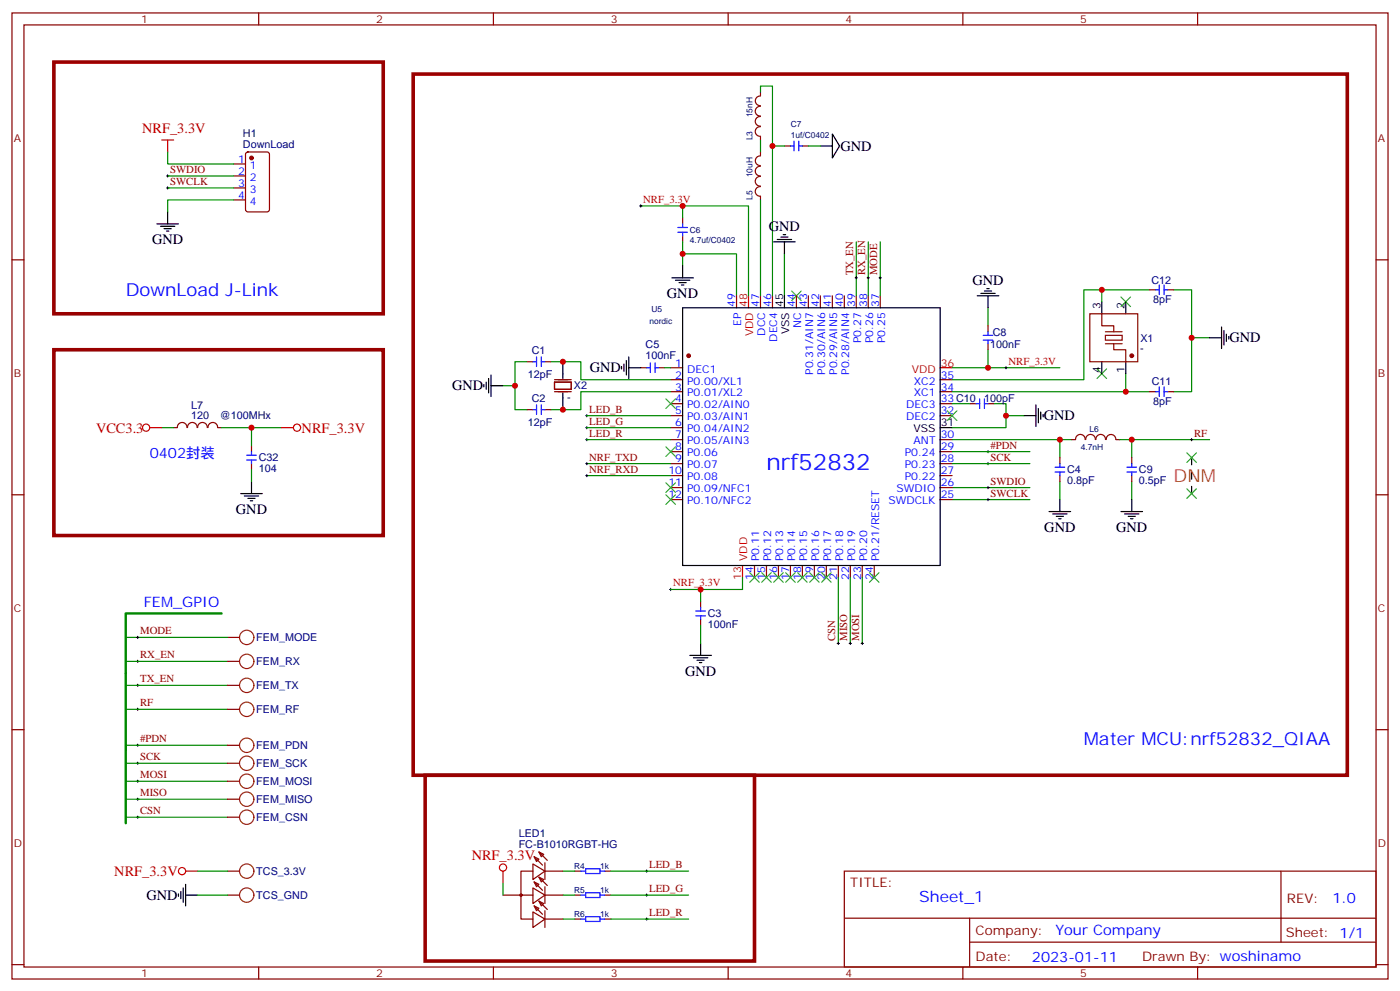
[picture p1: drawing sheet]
<svg xmlns="http://www.w3.org/2000/svg" width="412mm" height="292mm" viewBox="0 0 412 292" stroke-linecap="round" stroke-linejoin="round" font-family="sans-serif">
<g fill="none" stroke="#870000" stroke-width=".35">
<path d="M3.5 3.8h405.4v284.3h-405.4zM7.1 7.3h398.2v277.3h-398.2zM76.2 3.8v3.5M145.3 3.8v3.5M214.5 3.8v3.5M283.6 3.8v3.5M352.8 3.8v3.5M224 34.3a1.41 1.41 0 0 0-1.5 1.4 1.41 1.41 0 0 0 1.5 1.4M224 31.3a1.41 1.41 0 0 0-1.5 1.4 1.41 1.41 0 0 0 1.5 1.4M224 37.3a1.41 1.41 0 0 0-1.5 1.4 1.41 1.41 0 0 0 1.5 1.4v1.1M224 28.3a1.41 1.41 0 0 0-1.5 1.4 1.41 1.41 0 0 0 1.5 1.4M224 27.1v1.1"/>
<path d="M68.8 48.3h3.5M68.8 51.8h3.5M68.8 55.3h3.5M68.8 58.8h3.5M72.6 44.9l.4-.2h5.7l.6 .5 .1 16.5-.5 .6-5.9 .1-.6-.5-.1-16.5zM224 51.9a1.41 1.41 0 0 0-1.5 1.4 1.41 1.41 0 0 0 1.5 1.5M224 49a1.41 1.41 0 0 0-1.5 1.4 1.41 1.41 0 0 0 1.5 1.4M224 54.9a1.41 1.41 0 0 0-1.5 1.4 1.41 1.41 0 0 0 1.5 1.4M224 45.9a1.41 1.41 0 0 0-1.5 1.4 1.41 1.41 0 0 0 1.5 1.4M224 44.7v1.1M224 57.8v1M231.1 43h1.7"/>
<path d="M236.4 43h1.7M3.5 76.5h3.6M201.1 64.1v1.8M201.1 69.4v1.8M405.3 76.5h3.6M217 87.1v3.5M224 87.1v3.5M227.5 87.1v3.5M234.6 87.1v3.5M238.1 87.1v3.5M241.7 87.1v3.5M245.2 87.1v3.5"/>
<path d="M248.7 87.1v3.5M252.2 87.1v3.5M255.8 87.1v3.5M259.3 87.1v3.5M291 95.9v1.7M321 92.4h14.1v14.1h-14.1zM324.6 92.4v3.5h3.5v1.7M325.6 98.7h5v1.4h-5zM338.7 85.3h1.7M344 85.3h1.7M155.2 106.5h1.8M160.5 106.5h1.8"/>
<path d="M163.3 112.5h5v2.1h-5zM163.3 111.8h5M163.3 115.3h5M188.7 108.2h1.8M194 108.2h1.8M197.6 108.2h3.5M197.6 111.8h3.5M197.6 115.3h3.5M197.6 118.8h3.5M276.9 111.8h3.6M276.9 115.3h3.6M276.9 118.8h3.6"/>
<path d="M285.8 118.8h1.7M291 118.8h1.8M291 101.2v1.7M328.1 101.2v1.7h3.5v3.6M338.7 115.3h1.7M344 115.3h1.7M51.2 125.9h1M52.3 125.8a1.41 1.41 0 0 1 1.4-1.5 1.41 1.41 0 0 1 1.4 1.5M55.2 125.8a1.41 1.41 0 0 1 1.4-1.5 1.41 1.41 0 0 1 1.5 1.5M58.2 125.8a1.41 1.41 0 0 1 1.4-1.5 1.41 1.41 0 0 1 1.4 1.5M61.3 125.8a1.41 1.41 0 0 1 1.4-1.5 1.41 1.41 0 0 1 1.4 1.5M64.2 125.9h1.1"/>
<path d="M74.1 131.2v1.7M74.1 136.5v1.7M155.2 120.6h1.8M160.5 120.6h1.8M197.6 125.9h3.5M197.6 122.3h3.5M197.6 129.4h3.5M197.6 132.9h3.5M197.6 136.5h3.5M197.6 140h3.5M276.9 122.3h3.6M276.9 129.4h3.6"/>
<path d="M276.9 132.9h3.6M276.9 136.5h3.6M276.9 140h3.6M312.2 134.7v1.8M312.2 140v1.7M319.6 129.4a1.41 1.41 0 0 0-1.4-1.5 1.41 1.41 0 0 0-1.4 1.5h-1.1M319.8 129.4a1.41 1.41 0 0 1 1.4-1.5 1.41 1.41 0 0 1 1.4 1.5M322.8 129.4a1.41 1.41 0 0 1 1.4-1.5 1.41 1.41 0 0 1 1.4 1.5M325.9 129.4a1.41 1.41 0 0 1 1.4-1.5 1.41 1.41 0 0 1 1.4 1.5M328.8 129.4h1M333.4 134.7v1.8M333.4 140v1.7"/>
<path d="M3.5 145.6h3.6M197.6 143.5h3.5M197.6 147h3.5M276.9 143.5h3.6M276.9 147h3.6M405.3 145.6h3.6M206.4 177v1.8M222.2 166.4v3.6M225.8 166.4v3.6M229.3 166.4v3.6M232.8 166.4v3.6M236.4 166.4v3.6"/>
<path d="M239.9 166.4v3.6M243.4 166.4v3.6M246.9 166.4v3.6M250.5 166.4v3.6M254 166.4v3.6M257.5 166.4v3.6M67 187.6h3.6M67 194.7h3.6M206.4 182.3v1.8M3.5 214.8h3.6M67 201.7h3.6M67 208.8h3.6"/>
<path d="M67 219.4h3.6M405.3 214.8h3.6M67 229.9h3.6M67 224.6h3.6M67 235.2h3.6M67 256.4h3.6M67 240.5h3.6M157 254.3l3.5 2.1-3.5 2.5zM157 256.4h-3.5v14.1h3.5M157.3 252.2l1.4 .7-.7 .7zM157.3 259.6l1.4 .7-.7 .7zM157.3 252.2l2.5 2.4"/>
<path d="M157.3 259.6l2.5 2.4M158.7 250.8l1.5 .7-.7 .7zM158.7 258.2l1.5 .7-.7 .7zM158.7 250.8l2.5 2.4M158.7 258.2l2.5 2.4M160.5 253.9v5M160.5 256.4h5.3M169.3 256.4h1.8M178.2 256.4h1.7M248.7 256.4h156.6v28.2h-156.6zM377.3 256.4v20.9M67 263.5h3.6"/>
<path d="M148.2 263.5h8.8M157 261.3l3.5 2.2-3.5 2.4zM157 268.4l3.5 2.1-3.5 2.5zM157.3 266.6l1.4 .7-.7 .7zM157.3 266.6l2.5 2.5M158.7 265.2l1.5 .7-.7 .7zM158.7 265.2l2.5 2.5M160.5 261v4.9M160.5 268v5M160.5 263.5h5.3M160.5 270.5h5.3M169.3 263.5h1.8"/>
<path d="M169.3 270.5h1.8M178.2 263.5h1.7M178.2 270.5h1.7M248.7 270.2h156.5M285.6 277.3h119.6M285.6 270.2v14.2M3.5 283.9h3.6M76.2 284.6v3.5M145.3 284.6v3.5M214.5 284.6v3.5M283.6 284.6v3.5M352.8 284.6v3.5"/>
<path d="M405.3 283.9h3.6"/>
<circle cx="153.5" cy="263.5" r=".35"/>
</g>
<g fill="none" stroke="#3c3" stroke-width=".35">
<path d="M233.2 85.7l2.8 2.8M236 85.7l-2.8 2.8M330.2 87.4l2.8 2.8M333 87.4l-2.8 2.8M196.1 117.4l2.9 2.8M199 117.4l-2.9 2.8M323.1 108.6l2.9 2.8M326 108.6l-2.9 2.8M196.1 131.5l2.9 2.8M199 131.5l-2.9 2.8M279 120.9l2.9 2.9M281.9 120.9l-2.9 2.9"/>
<path d="M349.6 133.3l2.8 2.8M352.4 133.3l-2.8 2.8M196.1 142.1l2.9 2.8M196.1 145.6l2.9 2.8M199 142.1l-2.9 2.8M199 145.6l-2.9 2.8M349.6 143.9l2.8 2.8M352.4 143.9l-2.8 2.8M220.8 168.6l2.9 2.8M223.7 168.6l-2.9 2.8M224.4 168.6l2.8 2.8M227.2 168.6l-2.8 2.8"/>
<path d="M227.9 168.6l2.8 2.8M230.7 168.6l-2.8 2.8M231.4 168.6l2.8 2.8M234.2 168.6l-2.8 2.8M234.9 168.6l2.9 2.8M237.8 168.6l-2.9 2.8M238.5 168.6l2.8 2.8M241.3 168.6l-2.8 2.8M242 168.6l2.8 2.8M244.8 168.6l-2.8 2.8M256.1 168.6l2.8 2.8M258.9 168.6l-2.8 2.8"/>
</g>
<g fill="none" stroke="#00f" stroke-width=".35">
<path d="M232.8 43h1.1M233.9 41.6v2.8M235.3 41.6v2.8M235.3 43h1.1M199.7 68.4h2.8M199.7 67h2.8M201.1 65.9v1.1M201.1 68.4v1M289.6 98.7h2.9M291 97.6v1.1M340.4 85.3h1.1M341.5 83.9v2.8"/>
<path d="M342.9 83.9v2.8M342.9 85.3h1.1M157 106.5h1M158 105.1v2.8M158 119.2v2.8M159.5 105.1v2.8M159.5 119.2v2.8M159.5 106.5h1M190.5 108.2h1.1M191.6 106.8v2.8M193 106.8v2.8M193 108.2h1"/>
<path d="M287.5 118.8h1.1M288.6 117.4v2.8M289.6 100.1h2.9M290 117.4v2.8M290 118.8h1M291 100.1v1.1M340.4 115.3h1.1M341.5 113.9v2.8M342.9 113.9v2.8M342.9 115.3h1.1M72.7 135.4h2.8M72.7 134h2.8"/>
<path d="M74.1 132.9v1.1M74.1 135.4v1.1M157 120.6h1M159.5 120.6h1M310.8 138.9h2.8M310.8 137.5h2.8M312.2 136.5v1M312.2 138.9v1.1M332 138.9h2.8M332 137.5h2.8M333.4 136.5v1M333.4 138.9v1.1"/>
<path d="M205 179.8h2.8M206.4 178.8v1M205 181.3h2.8M206.4 181.3v1M171.1 256.4h1.4M172.5 255.7h4.2v1.4h-4.2zM176.7 256.4h1.5M171.1 263.5h1.4M171.1 270.5h1.4M172.5 262.7h4.2v1.5h-4.2zM172.5 269.8h4.2v1.4h-4.2zM176.7 263.5h1.5"/>
<path d="M176.7 270.5h1.5"/>
</g>
<g fill="none" stroke="#000" stroke-width=".35">
<path d="M245.2 39.4l2.1 3.6-2.1 3.5zM241.7 43h3.5M46.2 65.9h6.4M47.3 66.6h4.2M48.3 67.3h2.1M49 68h.7M49.4 62.4v3.5M201.1 78.2v3.6M227.9 71.2h6.3M229 70.5h4.2M230 69.8h2.1M230.7 69.1h.7"/>
<path d="M231.1 71.2v3.5M197.9 81.8h6.4M199 82.5h4.2M200 83.2h2.1M200.7 83.9h.7M201.1 90.6h75.8v75.8h-75.8zM231.1 87.1v3.5M287.9 87.1h6.3M288.9 86.4h4.3M290 85.7h2.1M290.7 84.9h.7M291 87.1v3.5"/>
<path d="M324.6 88.8v3.6M331.6 88.8v3.6M356.3 99.4h3.5M359.8 96.2v6.4M360.5 97.3v4.2M361.2 98.4v2.1M361.9 99.1v.7M142.5 113.2v.7M143.2 112.5v2.1M143.9 111.4v4.2M144.6 113.5h3.6M144.6 110.3v6.4"/>
<path d="M165.8 106.5v4.9M165.8 115.6v5M183.1 107.9v.7M183.8 107.2v2.1M184.5 106.1v4.2M185.2 108.2h3.5M185.2 105.1v6.3M305.2 119.2v6.3M324.6 106.5v3.5M331.6 106.5v3.5M276.9 125.9h3.6M301.6 122.3h3.6"/>
<path d="M305.9 120.2v4.3M306.6 121.3v2.1M307.3 122v.7M70.9 145.3h6.4M72 146h4.2M73 146.7h2.1M73.7 147.4h.7M74.1 141.7v3.6M309 150.6h6.4M310.1 151.3h4.2M311.1 152h2.2M311.9 152.7h.7"/>
<path d="M312.2 147v3.6M330.2 150.6h6.3M331.3 151.3h4.2M332.3 152h2.1M333 152.7h.7M333.4 147v3.6M203.2 192.9h6.3M204.3 193.6h4.2M205.3 194.3h2.1M206 195h.7M206.4 189.4v3.5M52.6 263.1v.7"/>
<path d="M53.3 262.4v2.1M54 261.3v4.3M54.7 263.5h3.5M54.7 260.3v6.3"/>
</g>
<g fill="none" stroke="#008700" stroke-width=".35">
<path d="M224 27.1v-1.8h3.5v61.8M49.4 44.7v3.6h19.4M49.4 51.8h19.4M49.4 55.3h19.4M68.8 58.8h-19.4v3.6M224 41.2v3.5M224 58.8v28.3M227.5 43h3.6M238.1 43h3.6M188.7 60.6h31.8v26.5M201.1 74.7h15.9v12.4M201.1 60.6v3.5"/>
<path d="M201.1 71.2v7M231.1 74.7v12.4M252.2 71.2v15.9M255.8 71.2v15.9M259.3 71.2v15.9M291 90.6v5.3M324.6 88.8v-3.5h-5.3v26.5h-38.8M324.6 85.3h14.1M345.7 85.3h5.3v30h-5.3M351 99.4h5.3M148.2 113.5h3.5M155.2 106.5h-3.5v14.1h3.5"/>
<path d="M162.3 106.5h8.8v5.3h26.5M195.8 108.2h1.8M197.6 115.3h-26.5v5.3h-8.8M280.5 108.2h31.7M280.5 118.8h5.3M291 102.9v5.3M292.8 118.8h3.5v7.1h-15.8M331.6 110v5.3h-51.1M331.6 115.3h7.1M47.6 125.9h3.6M65.3 125.9h17.6M74.1 125.9v5.3"/>
<path d="M74.1 138.2v3.5M172.9 125.9h24.7M172.9 122.3h24.7M172.9 129.4h24.7M172.9 136.5h24.7M172.9 140h24.7M280.5 129.4h35.2M280.5 136.5h22.9M280.5 132.9h22.9M296.3 122.3h5.3M312.2 129.4v5.3M329.8 129.4h3.6v5.3"/>
<path d="M333.4 129.4h22.9M280.5 147h22.9M280.5 143.5h22.9M312.2 141.7v5.3M333.4 141.7v5.3M206.4 173.5v3.5M218.7 170v3.5h-21.1M246.9 170v19.4M250.5 170v19.4M254 170v19.4M37 187.6h30M37 194.7h30"/>
<path d="M206.4 184.1v5.3M37 201.7h30M37 208.8h30M67 219.4h-30v1.7M37 224.6h30M37 229.9h30M37 235.2h30M37 240.5h30M58.2 256.4h8.8M148.2 259.9v3.6M165.8 256.4h3.5M179.9 256.4h22.9"/>
<path d="M58.2 263.5h8.8M165.8 270.5h3.5M165.8 263.5h3.5M179.9 270.5h22.9M179.9 263.5h22.9"/>
</g>
<g fill="none" stroke="#f00" stroke-width=".35">
<path d="M47.6 41.2h3.6M49.4 41.2v3.5M220.5 87.1v3.5M276.9 108.2h3.6M44.1 125.9h3.5M82.9 125.9h3.5M218.7 166.4v3.6M54.7 256.4h3.5M148.2 256.4v3.5"/>
<circle cx="43" cy="125.9" r="1.06"/>
<circle cx="87.5" cy="125.9" r="1.06"/>
<circle cx="53.6" cy="256.4" r="1.06"/>
<circle cx="148.2" cy="255.3" r="1.06"/>
</g>
<g fill="#870000" stroke="#870000" stroke-width=".35">
<circle cx="202.8" cy="104.7" r=".53"/>
<circle cx="333.4" cy="104.7" r=".53"/>
<circle cx="74.1" cy="46.5" r=".53"/>
</g>
<g fill="none" stroke="#000" stroke-width=".29">
<path d="M49 55.3h.7M49 51.8h.7M49.4 51.4v.7M49.4 55v.7M188.4 60.6h.7M188.7 60.3v.7M251.9 81.8h.7M252.2 81.4v.7M255.4 81.8h.7M255.8 81.4v.7M258.9 81.8h.7M259.3 81.4v.7"/>
<path d="M296 108.2h.7M296.3 107.9v.7M172.5 129.4h.7M172.5 125.9h.7M172.5 122.3h.7M172.5 136.5h.7M172.5 140h.7M172.9 122v.7M172.9 125.5v.7M172.9 129v.8M172.9 136.1v.7M172.9 139.6v.7"/>
<path d="M290.7 132.9h.7M290.7 136.5h.7M291 132.6v.7M291 136.1v.7M350.7 129.4h.7M351 129v.8M290.7 143.5h.7M290.7 147h.7M291 143.2v.7M291 146.7v.7M197.2 173.5h.7M197.6 173.1v.7"/>
<path d="M40.2 194.7h.7M40.2 187.6h.7M40.6 187.3v.7M40.6 194.3v.7M246.6 189.4h.7M246.9 189v.7M250.1 189.4h.7M250.5 189v.7M253.6 189.4h.8M254 189v.7M40.2 219.4h.7M40.2 208.8h.7"/>
<path d="M40.2 201.7h.7M40.6 201.4v.7M40.6 208.4v.7M40.6 219v.7M40.2 224.6h.7M40.2 229.9h.7M40.2 235.2h.7M40.6 224.3v.7M40.6 229.6v.7M40.6 234.9v.7M40.2 240.5h.7M40.6 240.2v.7"/>
<path d="M190.1 256.4h.8M190.5 256v.8M190.1 270.5h.8M190.1 263.5h.8M190.5 263.1v.7M190.5 270.2v.7"/>
</g>
<path d="M325.6 97.6h5M325.6 101.2h5" fill="none" stroke="#871200" stroke-width=".35"/>
<path d="M15.9 18.3h97v74.1h-97zM121.7 21.8h275.2v206.4h-275.2zM15.9 102.9h97v54.7h-97zM125.2 228.2h97v54.7h-97z" fill="none" stroke="#900" stroke-width="1.1"/>
<path d="M351 134.7v10.6" fill="none" stroke="#000" stroke-width=".35" stroke-dasharray="2.1 2.1"/>
<path d="M65.3 180.6h-28.3v61.7" fill="none" stroke="#008700" stroke-width=".71"/>
<g fill="none" stroke="#930" stroke-width=".35">
<circle cx="72.7" cy="187.6" r="2.12"/>
<circle cx="72.7" cy="194.7" r="2.12"/>
<circle cx="72.7" cy="201.7" r="2.12"/>
<circle cx="72.7" cy="208.8" r="2.12"/>
<circle cx="72.7" cy="219.4" r="2.12"/>
<circle cx="72.7" cy="235.2" r="2.12"/>
<circle cx="72.7" cy="229.9" r="2.12"/>
<circle cx="72.7" cy="224.6" r="2.12"/>
<circle cx="72.7" cy="256.4" r="2.12"/>
<circle cx="72.7" cy="240.5" r="2.12"/>
<circle cx="72.7" cy="263.5" r="2.12"/>
</g>
<g fill="#c00">
<circle cx="201.1" cy="74.7" r=".88"/>
<circle cx="296.3" cy="122.3" r=".88"/>
<circle cx="312.2" cy="129.4" r=".88"/>
<circle cx="333.4" cy="129.4" r=".88"/>
<circle cx="324.6" cy="85.3" r=".88"/>
<circle cx="331.6" cy="115.3" r=".88"/>
<circle cx="351" cy="99.4" r=".88"/>
<circle cx="227.5" cy="43" r=".88"/>
<circle cx="201.1" cy="60.6" r=".88"/>
<circle cx="291" cy="108.2" r=".88"/>
<circle cx="165.8" cy="120.6" r=".88"/>
<circle cx="165.8" cy="106.5" r=".88"/>
<circle cx="151.7" cy="113.5" r=".88"/>
<circle cx="206.4" cy="173.5" r=".88"/>
<circle cx="74.1" cy="125.9" r=".88"/>
</g>
<text font-size="6.7" fill="#00f" x="225.8" y="138.2">nrf52832</text>
<g font-size="5.3" fill="#00f">
<text x="37" y="87.1">DownLoad J-Link</text>
<text x="319.3" y="219.4">Mater MCU:nrf52832_QIAA</text>
</g>
<text font-size="5.3" fill="#c90" x="345.7" y="141.7">DNM</text>
<text font-size="4.6" fill="#00f" x="270.8" y="265.4">Sheet_1</text>
<g font-size="4.2" fill="#f00">
<text x="41.9" y="39.1">NRF_3.3V</text>
<text x="28.3" y="127.3">VCC3.3</text>
<text x="88.9" y="127.3">NRF_3.3V</text>
<text x="33.7" y="257.8">NRF_3.3V</text>
<text x="138.9" y="253.3">NRF_3.3V</text>
</g>
<g font-size="4.2">
<text x="247.6" y="44.4">GND</text>
<text x="44.8" y="72">GND</text>
<text x="226.5" y="68">GND</text>
<text x="286.5" y="83.9">GND</text>
<text x="196.5" y="87.8">GND</text>
<text x="362.1" y="100.8">GND</text>
<text x="173.7" y="109.6">GND</text>
<text x="133.2" y="114.9">GND</text>
<text x="307.4" y="123.7">GND</text>
<text x="69.5" y="151.4">GND</text>
<text x="307.6" y="156.6">GND</text>
<text x="328.8" y="156.6">GND</text>
<text x="201.8" y="199">GND</text>
<text x="43.1" y="265">GND</text>
</g>
<g font-size="4.2" fill="#00f">
<text x="44.1" y="134.7">0402封装</text>
<text x="42.3" y="178.8">FEM_GPIO</text>
<text x="392.5" y="265.7">1.0</text>
<text x="310.9" y="275.2">Your Company</text>
<text x="304" y="283">2023-01-11</text>
</g>
<g font-size="3.9" fill="#800">
<text x="250.5" y="261">TITLE:</text>
<text x="379.1" y="265.7">REV:</text>
<text x="287.4" y="275.2">Company:</text>
<text x="378.7" y="275.8">Sheet: 1/1</text>
<text x="287.4" y="282.9">Date:</text>
<text x="336.4" y="282.9">Drawn By: woshinamo</text>
</g>
<g font-size="3.2" fill="#800">
<text x="41.6" y="6.8">1</text>
<text x="110.8" y="6.8">2</text>
<text x="179.9" y="6.8">3</text>
<text x="249.1" y="6.8">4</text>
<text x="318.2" y="6.8">5</text>
<text x="4.1" y="41.9">A</text>
<text x="405.9" y="41.9">A</text>
<text x="4.1" y="111.1">B</text>
<text x="405.9" y="111.1">B</text>
<text x="4.1" y="180.2">C</text>
<text x="405.9" y="180.2">C</text>
<text x="4.1" y="249.3">D</text>
<text x="405.9" y="249.3">D</text>
<text x="41.6" y="287.6">1</text>
<text x="110.8" y="287.6">2</text>
<text x="179.9" y="287.6">3</text>
<text x="249.1" y="287.6">4</text>
<text x="318.2" y="287.6">5</text>
</g>
<g font-size="3.2" fill="#000080">
<text x="71.6" y="40.5">H1</text>
<text x="71.6" y="43.5">DownLoad</text>
<text x="339.2" y="83.6">C12</text>
<text x="339.7" y="89.3">8pF</text>
<text x="292.5" y="98.8">C8</text>
<text x="335.9" y="100.6">X1</text>
<text x="156.6" y="104.1">C1</text>
<text x="190.2" y="105.8">100nF</text>
<text x="190.2" y="102.5">C5</text>
<text x="291.7" y="102.3">100nF</text>
<text x="335.8" y="103.7">-</text>
<text x="155.5" y="111.1">12pF</text>
<text x="339.3" y="113.3">C11</text>
<text x="156.6" y="118.2">C2</text>
<text x="167" y="118.2">-</text>
<text x="169.1" y="114.6">X2</text>
<text x="289.9" y="118.2">100pF</text>
<text x="339.7" y="119.3">8pF</text>
<text x="56.3" y="123.3">120</text>
<text x="56.3" y="120.3">L7</text>
<text x="64.8" y="123.3">@100MHx</text>
<text x="155.5" y="125.2">12pF</text>
<text x="76.2" y="135.8">C32</text>
<text x="76.2" y="139">104</text>
<text x="314.3" y="142.6">0.8pF</text>
<text x="314.3" y="139.3">C4</text>
<text x="335.5" y="142.6">0.5pF</text>
<text x="335.5" y="139.3">C9</text>
<text x="208.5" y="184.9">100nF</text>
<text x="208.5" y="181.7">C3</text>
<text x="75.5" y="188.7">FEM_MODE</text>
<text x="75.5" y="195.8">FEM_RX</text>
<text x="75.5" y="202.8">FEM_TX</text>
<text x="75.5" y="209.9">FEM_RF</text>
<text x="75.5" y="220.5">FEM_PDN</text>
<text x="75.5" y="225.8">FEM_SCK</text>
<text x="75.5" y="231.1">FEM_MOSI</text>
<text x="75.5" y="236.4">FEM_MISO</text>
<text x="75.5" y="241.6">FEM_CSN</text>
<text x="152.8" y="249.7">FC-B1010RGBT-HG</text>
<text x="152.8" y="246.4">LED1</text>
<text x="75.5" y="257.5">TCS_3.3V</text>
<text x="75.5" y="264.6">TCS_GND</text>
</g>
<g font-size="3.2" fill="#00f">
<text x="70.1" y="47.9">1</text>
<text x="70.1" y="51.4">2</text>
<text x="73.6" y="49.7">1</text>
<text x="73.6" y="53.2">2</text>
<text x="70.1" y="55">3</text>
<text x="70.1" y="58.5">4</text>
<text x="73.6" y="56.7">3</text>
<text x="73.6" y="60.3">4</text>
<text x="216.6" y="90.4" transform="rotate(-90 216.6 90.4)">49</text>
<text x="218.4" y="95.8" transform="rotate(-90 218.4 95.8)">EP</text>
<text x="223.7" y="90.4" transform="rotate(-90 223.7 90.4)">47</text>
<text x="227.2" y="90.4" transform="rotate(-90 227.2 90.4)">46</text>
<text x="234.2" y="90.4" transform="rotate(-90 234.2 90.4)">44</text>
<text x="237.8" y="90.4" transform="rotate(-90 237.8 90.4)">43</text>
<text x="241.3" y="90.4" transform="rotate(-90 241.3 90.4)">42</text>
<text x="244.8" y="90.4" transform="rotate(-90 244.8 90.4)">41</text>
<text x="248.4" y="90.4" transform="rotate(-90 248.4 90.4)">40</text>
<text x="251.9" y="90.4" transform="rotate(-90 251.9 90.4)">39</text>
<text x="255.4" y="90.4" transform="rotate(-90 255.4 90.4)">38</text>
<text x="258.9" y="90.4" transform="rotate(-90 258.9 90.4)">37</text>
<text x="225.4" y="98.8" transform="rotate(-90 225.4 98.8)">DCC</text>
<text x="229" y="100.6" transform="rotate(-90 229 100.6)">DEC4</text>
<text x="236" y="96.5" transform="rotate(-90 236 96.5)">NC</text>
<text x="253.6" y="101" transform="rotate(-90 253.6 101)">P0.27</text>
<text x="257.2" y="101" transform="rotate(-90 257.2 101)">P0.26</text>
<text x="260.7" y="101" transform="rotate(-90 260.7 101)">P0.25</text>
<text x="198.9" y="107.9">1</text>
<text x="198.9" y="111.4">2</text>
<text x="202.4" y="109.6">DEC1</text>
<text x="202.4" y="113.2">P0.00/XL1</text>
<text x="239.5" y="110.3" transform="rotate(-90 239.5 110.3)">P0.31/AIN7</text>
<text x="243.1" y="110.3" transform="rotate(-90 243.1 110.3)">P0.30/AIN6</text>
<text x="246.6" y="110.3" transform="rotate(-90 246.6 110.3)">P0.29/AIN5</text>
<text x="250.1" y="110.3" transform="rotate(-90 250.1 110.3)">P0.28/AIN4</text>
<text x="269.2" y="113.2">XC2</text>
<text x="277.1" y="111.4">35</text>
<text x="198.9" y="114.9">3</text>
<text x="198.9" y="118.5">4</text>
<text x="202.4" y="116.7">P0.01/XL2</text>
<text x="269.2" y="116.7">XC1</text>
<text x="277.1" y="118.5">33C10</text>
<text x="277.1" y="114.9">34</text>
<text x="198.9" y="122">5</text>
<text x="198.9" y="125.5">6</text>
<text x="202.4" y="120.2">P0.02/AIN0</text>
<text x="202.4" y="123.8">P0.03/AIN1</text>
<text x="266.9" y="123.8">DEC2</text>
<text x="266.9" y="120.2">DEC3</text>
<text x="277.1" y="122">32</text>
<text x="198.9" y="129">7</text>
<text x="202.4" y="127.3">P0.04/AIN2</text>
<text x="202.4" y="130.8">P0.05/AIN3</text>
<text x="269.1" y="130.8">ANT</text>
<text x="277.1" y="129">30</text>
<text x="198.9" y="132.6">8</text>
<text x="198.9" y="136.1">9</text>
<text x="202.4" y="134.3">P0.06</text>
<text x="202.4" y="137.9">P0.07</text>
<text x="266.5" y="137.9">P0.23</text>
<text x="266.5" y="134.3">P0.24</text>
<text x="277.1" y="136.1">28</text>
<text x="277.1" y="132.6">29</text>
<text x="196.9" y="139.6">10</text>
<text x="196.9" y="143.2">11</text>
<text x="202.4" y="141.4">P0.08</text>
<text x="266.5" y="141.4">P0.22</text>
<text x="277.1" y="143.2">26</text>
<text x="277.1" y="139.6">27</text>
<text x="196.9" y="146.7">12</text>
<text x="202.4" y="144.9">P0.09/NFC1</text>
<text x="202.4" y="148.4">P0.10/NFC2</text>
<text x="261.7" y="148.4">SWDCLK</text>
<text x="264" y="144.9">SWDIO</text>
<text x="277.1" y="146.7">25</text>
<text x="223.7" y="165.1" transform="rotate(-90 223.7 165.1)">P0.11</text>
<text x="227.2" y="165.1" transform="rotate(-90 227.2 165.1)">P0.12</text>
<text x="230.7" y="165.1" transform="rotate(-90 230.7 165.1)">P0.13</text>
<text x="234.2" y="165.1" transform="rotate(-90 234.2 165.1)">P0.14</text>
<text x="237.8" y="165.1" transform="rotate(-90 237.8 165.1)">P0.15</text>
<text x="241.3" y="165.1" transform="rotate(-90 241.3 165.1)">P0.16</text>
<text x="244.8" y="165.1" transform="rotate(-90 244.8 165.1)">P0.17</text>
<text x="248.4" y="165.1" transform="rotate(-90 248.4 165.1)">P0.18</text>
<text x="251.9" y="165.1" transform="rotate(-90 251.9 165.1)">P0.19</text>
<text x="255.4" y="165.1" transform="rotate(-90 255.4 165.1)">P0.20</text>
<text x="258.9" y="165.1" transform="rotate(-90 258.9 165.1)">P0.21/RESET</text>
<text x="221.9" y="170.6" transform="rotate(-90 221.9 170.6)">14</text>
<text x="225.4" y="170.6" transform="rotate(-90 225.4 170.6)">15</text>
<text x="229" y="170.6" transform="rotate(-90 229 170.6)">16</text>
<text x="232.5" y="170.6" transform="rotate(-90 232.5 170.6)">17</text>
<text x="236" y="170.6" transform="rotate(-90 236 170.6)">18</text>
<text x="239.5" y="170.6" transform="rotate(-90 239.5 170.6)">19</text>
<text x="243.1" y="170.6" transform="rotate(-90 243.1 170.6)">20</text>
<text x="246.6" y="170.6" transform="rotate(-90 246.6 170.6)">21</text>
<text x="250.1" y="170.6" transform="rotate(-90 250.1 170.6)">22</text>
<text x="253.6" y="170.6" transform="rotate(-90 253.6 170.6)">23</text>
<text x="257.2" y="170.6" transform="rotate(-90 257.2 170.6)">24</text>
</g>
<g font-size="3.2" fill="#900">
<text x="50.1" y="50.9">SWDIO</text>
<text x="50.1" y="54.4">SWCLK</text>
<text x="251.4" y="81.1" transform="rotate(-90 251.4 81.1)">TX_EN</text>
<text x="254.9" y="81.1" transform="rotate(-90 254.9 81.1)">RX_EN</text>
<text x="258.4" y="81.1" transform="rotate(-90 258.4 81.1)">MODE</text>
<text x="173.6" y="125">LED_G</text>
<text x="173.6" y="121.5">LED_B</text>
<text x="173.6" y="128.5">LED_R</text>
<text x="351.7" y="128.5">RF</text>
<text x="173.6" y="135.6">NRF_TXD</text>
<text x="291.7" y="132">#PDN</text>
<text x="291.7" y="135.6">SCK</text>
<text x="173.6" y="139.1">NRF_RXD</text>
<text x="291.7" y="142.6">SWDIO</text>
<text x="291.7" y="146.2">SWCLK</text>
<text x="41.3" y="186.7">MODE</text>
<text x="246.1" y="188.7" transform="rotate(-90 246.1 188.7)">CSN</text>
<text x="249.6" y="188.7" transform="rotate(-90 249.6 188.7)">MISO</text>
<text x="253.1" y="188.7" transform="rotate(-90 253.1 188.7)">MOSI</text>
<text x="41.3" y="193.8">RX_EN</text>
<text x="41.3" y="200.8">TX_EN</text>
<text x="41.3" y="207.9">RF</text>
<text x="41.3" y="218.5">#PDN</text>
<text x="41.3" y="223.8">SCK</text>
<text x="41.3" y="229.1">MOSI</text>
<text x="41.3" y="234.4">MISO</text>
<text x="41.3" y="239.6">CSN</text>
<text x="191.2" y="255.5">LED_B</text>
<text x="191.2" y="262.6">LED_G</text>
<text x="191.2" y="269.6">LED_R</text>
</g>
<g font-size="3.2" fill="#f00">
<text x="189.4" y="59.7">NRF_3.3V</text>
<text x="220.1" y="90.4" transform="rotate(-90 220.1 90.4)">48</text>
<text x="221.9" y="99" transform="rotate(-90 221.9 99)">VDD</text>
<text x="277.1" y="107.9">36</text>
<text x="297" y="107.4">NRF_3.3V</text>
<text x="268.6" y="109.6">VDD</text>
<text x="220.1" y="165.1" transform="rotate(-90 220.1 165.1)">VDD</text>
<text x="198.3" y="172.6">NRF_3.3V</text>
<text x="218.4" y="170.6" transform="rotate(-90 218.4 170.6)">13</text>
</g>
<g font-size="3.2">
<text x="230.7" y="90.4" transform="rotate(-90 230.7 90.4)">45</text>
<text x="324.2" y="90.9" transform="rotate(-90 324.2 90.9)">3</text>
<text x="331.3" y="90.9" transform="rotate(-90 331.3 90.9)">2</text>
<text x="232.5" y="98.4" transform="rotate(-90 232.5 98.4)">VSS</text>
<text x="324.2" y="109.9" transform="rotate(-90 324.2 109.9)">4</text>
<text x="331.3" y="109.9" transform="rotate(-90 331.3 109.9)">1</text>
<text x="277.1" y="125.5">31</text>
<text x="269.1" y="127.3">VSS</text>
</g>
<g font-size="2.5" fill="#000080">
<text x="221.6" y="34.6" transform="rotate(-90 221.6 34.6)">15nH</text>
<text x="221.6" y="41.3" transform="rotate(-90 221.6 41.3)">L3</text>
<text x="232.9" y="40.5">1uf/C0402</text>
<text x="232.9" y="37.5">C7</text>
<text x="221.6" y="52.2" transform="rotate(-90 221.6 52.2)">10uH</text>
<text x="221.6" y="58.9" transform="rotate(-90 221.6 58.9)">L5</text>
<text x="203.2" y="71.6">4.7uf/C0402</text>
<text x="203.2" y="68.5">C6</text>
<text x="191.3" y="95.2">nordic</text>
<text x="191.9" y="91.7">U5</text>
<text x="321" y="127">L6</text>
<text x="318.4" y="132.3">4.7nH</text>
<text x="169.1" y="255.9">R4</text>
<text x="176.8" y="255.9">1k</text>
<text x="169.1" y="262.9">R5</text>
<text x="176.8" y="262.9">1k</text>
<text x="169.1" y="270">R6</text>
<text x="176.8" y="270">1k</text>
</g>
</svg>
